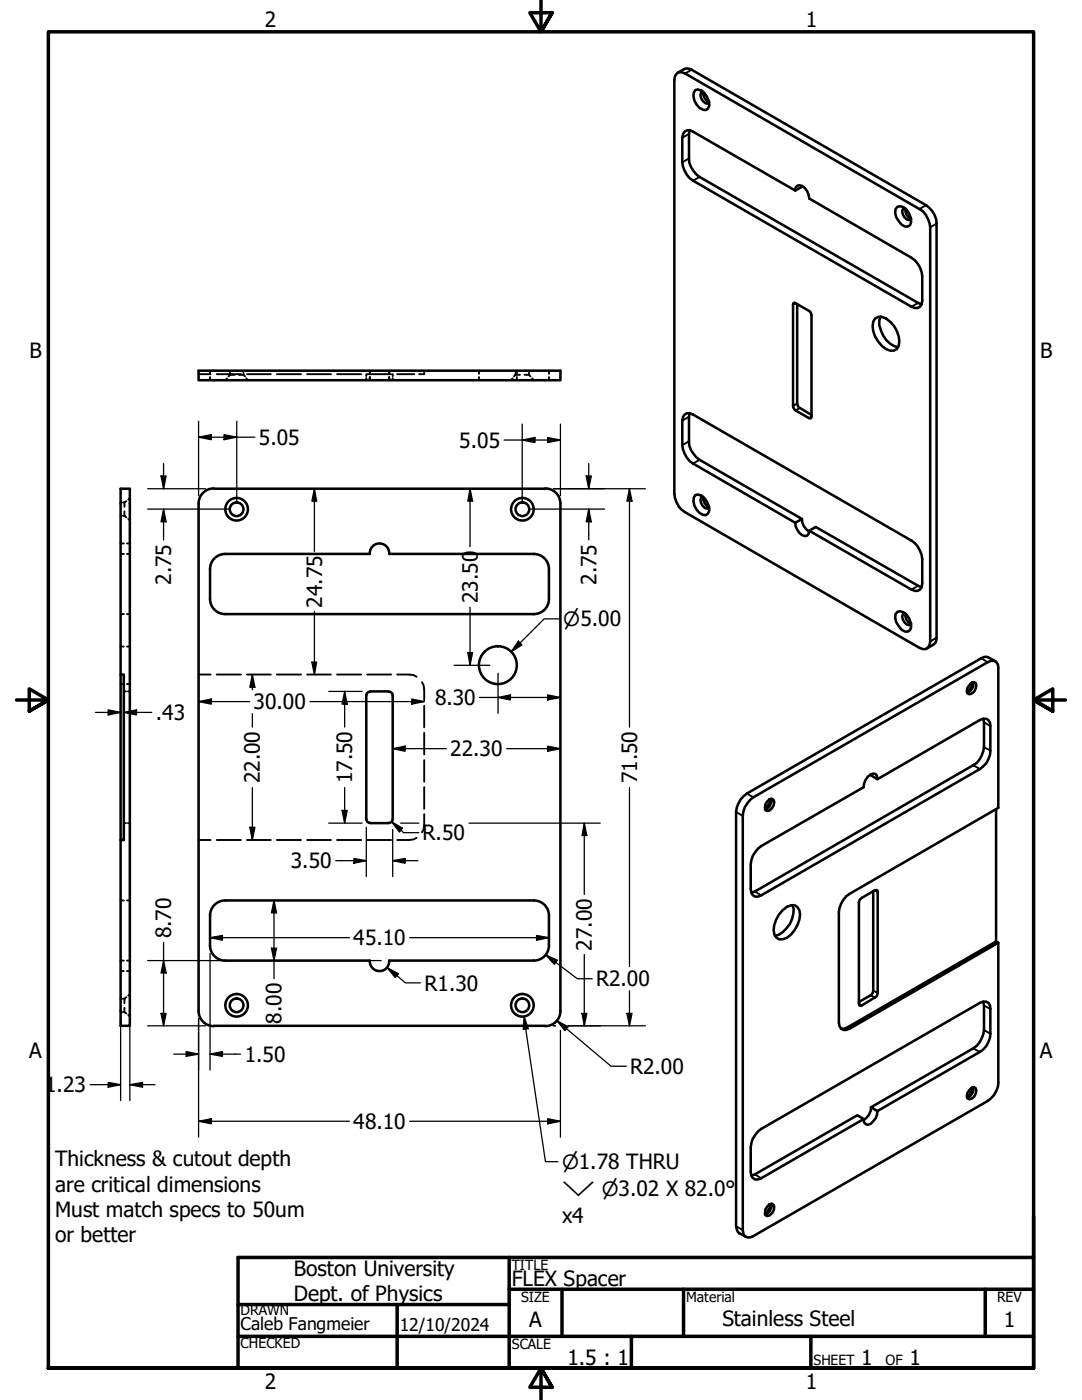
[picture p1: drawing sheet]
<svg xmlns="http://www.w3.org/2000/svg" width="216mm" height="279mm" viewBox="0 0 216 279" stroke-linecap="round" stroke-linejoin="round" font-family="sans-serif">
<!-- layer: Hidden (ANSI) -->
<g fill="none" stroke="#000" stroke-width=".38">
<path d="M39.6 74.7h2.4M41.9 74v.6M41.9 75.2v.7M43.2 74.7h4.9M45.3 75.5l-.3 .4M45.9 74.8h.9M45.9 74.8l-.3 .3M45.9 74v.3M45.9 74.5v.3M47.7 74.8h.9M48.6 74.8l.3 .3M48.6 74v.3"/>
<path d="M48.6 74.5v.3M49.1 75.5l.4 .4M49.3 74.7h4.7M55.2 74.7h4.9M61.3 74.7h4.7M67.2 74.7h4.9M73.1 74.7v.4M73.1 75.4v.5M73.3 74.7h4.7M73.8 74v.6M73.8 75.2v.7M77.7 74v.6"/>
<path d="M77.7 75.2v.7M78.4 74.7v.4M78.4 75.4v.5M79.2 74.7h3.5M84.6 74v.2M84.6 74.4v.3h-1M95.6 74v.6M95.6 75.2v.7M102.3 75.5l-.3 .4M102.9 74.8h.9M102.9 74.8l-.3 .3M102.9 74v.3"/>
<path d="M102.9 74.5v.3M103.1 74v.6M103.1 75.2v.7M104.6 74.8h.9M105.5 74.8l.4 .3M105.5 74v.3M105.5 74.5v.3M106.2 75.5l.3 .4M109.5 74v.6M109.5 75.2v.7M25.9 99.4l-.3 .3M24.1 110.6h.6"/>
<path d="M24.1 108.5h.6M24.1 100.3h.2M24.1 102.9h.2M24.6 100.3h.2M24.6 102.9h.2M24.8 100.3v.9M24.8 102v.9M24.8 102.9l.4 .4M25.2 100l-.4 .3M25.3 110.6h.6M25.3 108.5h.6M25.6 103.6l.3 .3"/>
<path d="M24.1 122.6h.6M24.1 136.5h.6M24.1 129h.6M24.7 138h.4M25.3 122.6h.6M25.3 136.5h.6M25.3 129h.6M25.5 138h.4M39.6 134.6h2.4M43.2 134.6h4.9M49.3 134.6h4.7M55.2 134.6h4.9"/>
<path d="M61.3 134.6h4.7M67.2 134.6h4.9M73.3 134.6h4.7M79.2 134.6h2.5l.8 .1 .6 .4M84.2 136.1l.3 .6 .1 .9v2.2M84.6 140.8v4.4M84.6 146.2v4.4M84.6 151.7v4.3M84.6 157.1v4.3M24.1 179.7h.6M24.7 164.3h.4M25.3 179.7h.6"/>
<path d="M25.5 164.3h.4M39.6 167.6h2.4M43.2 167.6h4.9M49.3 167.6h4.7M55.2 167.6h4.9M61.3 167.6h4.7M67.2 167.6h4.9M73.3 167.6h4.7M83.1 167.2l-.6 .3-.8 .1h-2.5M84.6 162.5v2.2l-.1 .8-.3 .6M24.1 191.7h.6M24.1 193.8h.6"/>
<path d="M24.1 199.3h.2M24.6 199.3h.2M24.8 199.3v.9M25.2 199l-.4 .3M25.3 191.7h.6M25.3 193.8h.6M25.9 198.4l-.3 .3M24.1 202h.2M24.6 202h.2M24.8 201.1v.9M24.8 202l.4 .2M25.6 202.6l.3 .3"/>
</g>
<!-- layer: Visible (ANSI) -->
<g fill="none" stroke="#000" stroke-width=".51">
<path d="M135 14.7l.4-.3h.6l.7 .3 46.8 27a4.4 4.4 0 0 1 2.1 3.6v82.7a1.35 1.35 0 0 1-.6 1.4 1.35 1.35 0 0 1-1.5-.1l-46.8-27.1a4.4 4.4 0 0 1-2.1-3.6v-82.7l.1-.7zM135.2 14.5l1.8-.8 1 .2 46.8 27.1a4.6 4.6 0 0 1 2.1 3.6v82.7l-.3 1-1.6 1.1M138.7 18a2.04 2.04 0 0 1 2.4 1.4l.4 .9v.7l-.2 .7-.5 .3a2.94 2.94 0 0 1-2.4-3.5zM140.2 18.3l-.3 .2a1.72 1.72 0 0 0 1.3 2.2l.3-.2M140.3 18.4a2.02 2.02 0 0 0 1.2 2M137.6 26l-.1 .7v4.9a4.6 4.6 0 0 0 2.1 3.7l44.3 25.5M160 37.1v.2l-1.3 .7-21.1-12a1.33 1.33 0 0 0-1.5 1.5v4.9a5 5 0 0 0 2.2 3.7l43.6 25.1 .7 .3a1.25 1.25 0 0 0 1.4-1.5v-4.9a4.8 4.8 0 0 0-2.1-3.7l-20.4-11.8a2.81 2.81 0 0 0-2-2.6l-.4 .1-.4 .4v.5M179.1 41.3a1.94 1.94 0 0 1 2.3 1.4l.3 .8 .1 .8-.2 .6-.4 .3h-.6a3.5 3.5 0 0 1-1.9-3.5zM180.5 41.5l-.4 .2a1.71 1.71 0 0 0 1.4 2.2l.3-.1M180.7 41.7a1.78 1.78 0 0 0 1.1 1.9M39.6 74h72.2v1.9h-72.2zM158.3 60.5l.2-.1 2.9 1.6 .3 .2 .2 .7v20.2v.3l-.2 .1-3-1.6-.4-.6-.1-.3z"/>
<path d="M159.1 60.7v19.8l.2 .7 2.6 1.6M174.6 63.6a2.22 2.22 0 0 1 3 .6 5.3 5.3 0 0 1 1.7 4.8 1.57 1.57 0 0 1-2.5 .7 5.4 5.4 0 0 1-2.6-5.5zM175.7 63.2a3.9 3.9 0 0 0 .5 3.7 4.3 4.3 0 0 0 3 2.4M42.6 97.5a3 3 0 0 0-3 3M42.7 97.5h66.1M108.8 97.5a3 3 0 0 1 3 3M137.6 82.4l-.1 .8v4.9a4.4 4.4 0 0 0 2.1 3.7l20.4 11.8M138.7 98.8a2.04 2.04 0 0 1 2.4 1.4l.4 .9v.8l-.2 .6-.5 .3a2.94 2.94 0 0 1-2.4-3.5zM140.2 99.1l-.3 .2a1.72 1.72 0 0 0 1.3 2.2l.3-.2M140.3 99.2a2.02 2.02 0 0 0 1.2 2M39.6 100.5v101.2M41.9 119.5a3 3 0 0 0 3 3.1"/>
<path d="M41.9 113.5v6.1M44.9 110.6l28.9-.1a1.94 1.94 0 0 1 1.9-2 1.94 1.94 0 0 1 2 2l28.9 .1M44.9 110.6a3 3 0 0 0-3 3M106.5 110.6a3 3 0 0 1 3 3M109.5 113.5v6.1M109.5 119.5a3 3 0 0 1-3 3.1M111.8 100.5v101.2M158.7 104.3a2.81 2.81 0 0 0 2 2.7l.4-.1 .4-1M160 103.6l-1.3 .7-20.4-11.8a4.7 4.7 0 0 1-2.2-3.7v-4.9a1.32 1.32 0 0 1 .7-1.3 1.32 1.32 0 0 1 1.5 .1l43.6 25.2a4.7 4.7 0 0 1 2.1 3.7v4.9a1.32 1.32 0 0 1-.6 1.3 1.32 1.32 0 0 1-1.5-.1l-20.4-11.8 1.3-.7 21.1 12M160 103.6a2.9 2.9 0 0 0 1.5 2.5M24.1 134.6h.6v33h-.6zM24.1 134.6v-37.1h1.8v107.2h-1.8v-37.1"/>
<path d="M44.9 122.6h61.7M73.1 138.7v24.8M73.8 138a.73 .73 0 0 0-.7 .8M73.9 138h3.7M77.6 138a.73 .73 0 0 1 .8 .8M78.4 138.7v24.8M179.1 122.1a1.97 1.97 0 0 1 2.3 1.3l.3 .9 .1 .9-.2 .5-.4 .3h-.6a3.5 3.5 0 0 1-1.9-3.4zM180.5 122.4l-.4 .2a1.71 1.71 0 0 0 1.4 2.2l.3-.2M180.7 122.4a1.81 1.81 0 0 0 1.1 2.1M193.9 136.3l.5-.2 .3 .2a1.72 1.72 0 0 1-1.3 2.3l-.4-.2a1.79 1.79 0 0 1 .9-2.1zM194.1 136.1l-.6 1.5-.5 .6M194.2 136.1a1.77 1.77 0 0 1-1.2 2.1"/>
<path d="M198.6 132l-1.8-.9-1 .3-46.8 27a4.7 4.7 0 0 0-2.1 3.7v82.6l.3 1.1 .3 .3 1.3 .7M153.5 159.5l.6-.1a1.2 1.2 0 0 1 0 1.9l-.6 .4-.4 .2-.4-.2a1.83 1.83 0 0 1 .8-2.2zM153.8 159.4l-.2 .7-.9 1.3M153.9 159.4a2.02 2.02 0 0 1-1.2 2.1M173.8 154.6v.1l1.3 .8 20.4-11.8a1.27 1.27 0 0 1 1.5-.2 1.27 1.27 0 0 1 .6 1.4v4.9a4.4 4.4 0 0 1-2.1 3.7l-43.6 25.2a1.29 1.29 0 0 1-1.5 .1 1.29 1.29 0 0 1-.6-1.4v-4.9a4.6 4.6 0 0 1 2.1-3.7l20.4-11.7a2.86 2.86 0 0 1 1.9-2.7l.6 .1 .2 .4 .1 .6M196.2 143.4l.1 .7v5a4.8 4.8 0 0 1-2.1 3.6l-43.6 25.2-.7 .3M44.9 179.7h61.7M44.9 179.7a3 3 0 0 0-3 3M73.1 163.5a.73 .73 0 0 0 .7 .7M73.9 164.3h3.7M78.4 163.5a.73 .73 0 0 1-.8 .7M106.5 179.7a3 3 0 0 1 3 3"/>
<path d="M171.6 179.5l3-1.8 .3-.1 .2 .1v20.5l-.2 .7-2.9 1.8h-.4l-.2-.4v-20.2zM174.2 177.9v19.8v.4l-.5 .5-2.3 1.4M198.8 161.5v26.4M41.9 182.7v6a3 3 0 0 0 3 3M44.9 191.7h28.9a1.94 1.94 0 0 0 1.9 2.1 1.94 1.94 0 0 0 2-2.1h28.9M109.5 182.7v6a3 3 0 0 1-3 3M156.2 181.6a2.05 2.05 0 0 1 2.9-.6 3.3 3.3 0 0 1 0 3.6 4.6 4.6 0 0 1-2.9 2.9 1.59 1.59 0 0 1-1.8-1.9 6 6 0 0 1 1.8-4zM158.1 180.7a4.6 4.6 0 0 1-1.2 4.6l-1.5 1.3-.8 .2M196.2 199.9l.1 .8v4.8a5 5 0 0 1-2.1 3.7l-20.4 11.8 1.3 .7M199.2 188.2v27.8a4.6 4.6 0 0 1-2.1 3.7l-46.8 27a1.28 1.28 0 0 1-1.5 .1 1.28 1.28 0 0 1-.6-1.3v-82.7a4.6 4.6 0 0 1 2.1-3.7l46.8-27a1.27 1.27 0 0 1 1.5-.1 1.27 1.27 0 0 1 .6 1.3v27.9l-29.7 17.2a4.7 4.7 0 0 0-2.1 3.7v22a1.32 1.32 0 0 0 .6 1.3 1.32 1.32 0 0 0 1.5-.1l29.7-17.1-.4-.3-29.7 17.1-.7 .3h-.6M39.6 201.8a3 3 0 0 0 3 3M42.7 204.7h66.1"/>
<path d="M111.8 201.8a3 3 0 0 1-3 3M193.9 217.1l.5-.1 .3 .2a1.72 1.72 0 0 1-1.3 2.2l-.4-.2a1.79 1.79 0 0 1 .9-2.1zM194.1 217l-.6 1.4-.5 .6M194.2 217a1.77 1.77 0 0 1-1.2 2.1M173.8 221a2.9 2.9 0 0 1-1.5 2.5M175.1 221.7l20.4-11.8a4.2 4.2 0 0 0 2.1-3.6v-4.9a1.27 1.27 0 0 0-.6-1.4 1.27 1.27 0 0 0-1.5 .2l-43.6 25.1a5 5 0 0 0-2.1 3.7v4.9a1.3 1.3 0 0 0 .6 1.3 1.3 1.3 0 0 0 1.5-.1l20.4-11.8-1.2-.7-20.5 11.8-.7 .2M175.1 221.7a2.76 2.76 0 0 1-1.9 2.8l-.5-.2-.3-.3-.1-.7M153.5 240.3l.6-.1a1.2 1.2 0 0 1 0 1.9l-.6 .5-.4 .1-.4-.2a1.83 1.83 0 0 1 .8-2.2zM153.8 240.3l-.2 .7-.9 1.3M153.9 240.3a2.02 2.02 0 0 1-1.2 2.1"/>
<circle cx="47.2" cy="101.6" r="1.37"/>
<circle cx="47.2" cy="101.6" r="2.25"/>
<circle cx="104.2" cy="101.6" r="1.37"/>
<circle cx="104.2" cy="101.6" r="2.25"/>
<circle cx="99.3" cy="132.7" r="3.8"/>
<circle cx="47.2" cy="200.6" r="1.37"/>
<circle cx="47.2" cy="200.6" r="2.25"/>
<circle cx="104.2" cy="200.6" r="1.37"/>
<circle cx="104.2" cy="200.6" r="2.25"/>
</g>
<!-- layer: Visible Narrow (ANSI) -->
<g fill="none" stroke="#000" stroke-width=".38">
<path d="M138 13.9l-1.3 .8M137.5 26.7l-1.4 .8M137.5 31.6l-1.4 .8M139.6 35.3l-1.3 .8M184.8 41l-1.3 .7M186.9 44.6l-1.3 .7M158.7 60.5l-.5 .3M183.2 60.5l-1.3 .7M137.5 83.2l-1.4 .7M137.5 88.1l-1.4 .7M139.6 91.8l-1.3 .7M159.1 80.5l-.9 .5"/>
<path d="M159.6 81.4l-.9 .5M161.9 83.1l-.5 .3M183.2 116.9l-1.3 .8M186.9 127.3l-1.3 .7M195.8 131.4l1.3 .7M149 158.4l1.3 .7M194.2 152.7l1.3 .8M196.3 144.1l1.3 .8M196.3 149.1l1.3 .7M146.9 162.1l1.3 .7M150.6 177.9l1.3 .8M174.6 177.7l.5 .3"/>
<path d="M173.7 198.6l.9 .5M174.2 197.7l.9 .5M169.1 205l.4 .3M171.4 200.3l.6 .4M194.2 209.2l1.3 .7M196.3 200.7l1.3 .7M196.3 205.5l1.3 .8M150.6 234.4l1.3 .7M146.9 244.7l1.3 .8"/>
</g>
<!-- layer: Border (ANSI) -->
<g fill="none" stroke="#000" stroke-width=".7">
<path d="M107.9 0v6.4l-2.2-3.9h4.5l-2.3 3.9 2.3-3.9M3.3 139.7h6.4l-3.9-2.2v4.4l3.9-2.2-3.9 2.2M212.6 139.7h-6.4l3.9-2.2v4.4l-3.9-2.2 3.9 2.2M101.6 257.3h104.6M101.6 251v22M112.1 257.3v9.4M136.4 257.3v9.4M196.6 257.3v9.4M206.2 242.8v30.2h-158.7v-22h158.7M9.7 273v-266.6h196.5v266.6h-196.5h196.5M47.5 260.3h54.1M47.5 266.7h158.7"/>
<path d="M79.2 260.3v12.7M110.2 276.9l-2.3-3.9 2.3 3.9h-4.5l2.2-3.9v6.4M126 266.7v6.3M161.8 266.7v6.3"/>
</g>
<!-- layer: Dimension (ANSI) -->
<g fill="none" stroke="#000" stroke-width=".25">
<path d="M29.5 97.5h11.5M32.1 95h1l-.5 2.5zM32.6 92.5v5M39.6 87.2l2.6-.5v1.1zM39.6 84.1v14.8M39.6 87.2h11.3M44.7 86.7l2.5 .5-2.5 .6zM47.2 84.1v15.9M62.7 97.5l.5 2.5h-1zM62.7 97.5v12.5M93.8 97.5l.5 2.5h-1zM93.8 97.5v11.6"/>
<path d="M100.6 87.8h11.2M104.2 87.8l2.5-.5v1zM104.2 84.6v15.4M109.3 87.3l2.5 .5-2.5 .5zM110.4 97.5h18.4M111.8 84.6v14.3M117 95h1l-.5 2.5zM117.5 92.5v5M125.6 97.5l.5 2.5h-1zM125.6 97.5v47.6M29.5 101.6h16.1M32.6 101.6l.5 2.5h-1z"/>
<path d="M32.6 101.6v6.2M105.9 101.6h14.7M117.5 101.6l.5 2.5h-1zM117.5 101.6v6.2M50.4 134.6l.5 2.6h-1.1zM50.4 134.6v3.1M62.2 132.1h1l-.5 2.5zM62.7 122v12.6M65.6 138h6.7M68.8 138l.5 2.5h-1zM68.8 138v7.1M82.2 139.5l2.4 .5-2.4 .5z"/>
<path d="M90.6 132.8h7.1M93.3 130.2h1l-.5 2.6zM93.8 121.2v11.6M95.7 139.2h16.1M99.4 139.2l2.5-.5v1zM99.4 134.4v8M103.4 128l.7 .7-2.1 1.4zM109.3 138.7l2.5 .5-2.5 .5zM111.6 123.5h-3l-6.6 6.6M19 142.2h5.1M21.6 141.7l2.5 .5-2.5 .5zM24.7 142.2l2.5-.5v1z"/>
<path d="M24.7 142.2h5.6M39.6 140l2.6-.5v1zM39.6 140h10.2M50.4 142.4v2.7M50.4 157.2v10.4M61.8 140h22.8M68.8 157.2v7.1M78.4 149.4l2.4-.5v1zM78.4 149.4h10.7M101.1 149.4h10.7M109.3 148.9l2.5 .5-2.5 .5zM125.6 157.2v35.7"/>
<path d="M49.8 165.1h1.1l-.5 2.5zM54.7 179.7l.5 2.5h-1zM54.7 179.7v15.6M65.6 164.3h6.7M67 171.8h6.1M68.3 161.7h1l-.5 2.6zM70.6 171.3l2.5 .5-2.5 .5zM73.1 165.1v9.8M78.2 164l2.1 1.3-.6 .8zM78.2 164l2.3 2.2h3.1M78.4 171.8l2.4-.5v1zM78.4 171.8h5"/>
<path d="M78.4 165.5v9.4M79.9 164.3h3.7M93.6 164.3h26.2M116.6 164.3l.5 2.5h-1zM116.6 164.3v14.2M29.5 191.7h46.6M32.6 191.7l.5 2.5h-1zM32.6 188.1v16.6M41.9 187.1l2.5-.4v.9zM41.9 187.1h27.8M41.9 190.3v23.3M54.2 189.2h1l-.5 2.5z"/>
<path d="M77.2 193.1l2.3 1.2-.6 .8zM77.2 193.1l3.7 3.1h3M81.7 187.1h27.8M107.1 186.7l2.4 .4-2.4 .5zM108.9 190.6l2.3 1-.6 .9zM108.9 190.6l6.3 4.7h3M116.6 190.5v14.2M125.6 197.7v7M18 216.5h6.1M21.6 216l2.5 .5-2.5 .5zM24.1 203.3v16.3M25.9 216.5l2.5-.5v1z"/>
<path d="M25.9 216.5h5M25.9 203.3v16.3M29.5 204.7h11.5M32.1 202.2h1l-.5 2.5zM34.7 210.4h4.9M37.1 209.9l2.5 .5-2.5 .4zM39.6 203.3v23.6M41.9 210.4l2.5-.5v.9zM41.9 210.4h6.1M110.4 204.7h.4M111.1 203.7l2.2 1.2-.6 .8zM111.1 203.7l10.8 9.1h3.1"/>
<path d="M111.8 205.6v21.3M113.3 204.7h15.5M116.1 202.2h1l-.5 2.5zM125.1 202.2h1l-.5 2.5zM39.6 223.8l2.6-.5v1zM39.6 223.8h30.1M81.7 223.8h30.1M109.3 223.3l2.5 .5-2.5 .5z"/>
</g>
<g fill="#000">
<path d="M32.1 95h1l-.5 2.5zM39.6 87.2l2.6-.5v1.1zM44.7 86.7l2.5 .5-2.5 .6zM104.2 87.8l2.5-.5v1zM109.3 87.3l2.5 .5-2.5 .5zM117 95h1l-.5 2.5zM32.6 101.6l.5 2.5h-1zM62.7 97.5l.5 2.5h-1zM93.8 97.5l.5 2.5h-1zM117.5 101.6l.5 2.5h-1zM125.6 97.5l.5 2.5h-1zM39.6 140l2.6-.5v1z"/>
<path d="M50.4 134.6l.5 2.6h-1.1zM62.2 132.1h1l-.5 2.5zM93.3 130.2h1l-.5 2.6zM99.4 139.2l2.5-.5v1zM103.4 128l.7 .7-2.1 1.4zM109.3 138.7l2.5 .5-2.5 .5zM21.6 141.7l2.5 .5-2.5 .5zM24.7 142.2l2.5-.5v1zM68.8 138l.5 2.5h-1zM78.4 149.4l2.4-.5v1zM82.2 139.5l2.4 .5-2.4 .5zM109.3 148.9l2.5 .5-2.5 .5z"/>
<path d="M49.8 165.1h1.1l-.5 2.5zM68.3 161.7h1l-.5 2.6zM70.6 171.3l2.5 .5-2.5 .5zM78.2 164l2.1 1.3-.6 .8zM78.4 171.8l2.4-.5v1zM116.6 164.3l.5 2.5h-1zM32.6 191.7l.5 2.5h-1zM41.9 187.1l2.5-.4v.9zM54.2 189.2h1l-.5 2.5zM54.7 179.7l.5 2.5h-1zM77.2 193.1l2.3 1.2-.6 .8zM107.1 186.7l2.4 .4-2.4 .5z"/>
<path d="M108.9 190.6l2.3 1-.6 .9zM21.6 216l2.5 .5-2.5 .5zM25.9 216.5l2.5-.5v1zM32.1 202.2h1l-.5 2.5zM37.1 209.9l2.5 .5-2.5 .4zM41.9 210.4l2.5-.5v.9zM111.1 203.7l2.2 1.2-.6 .8zM116.1 202.2h1l-.5 2.5zM125.1 202.2h1l-.5 2.5zM39.6 223.8l2.6-.5v1zM109.3 223.3l2.5 .5-2.5 .5z"/>
</g>
<!-- layer: Symbol (ANSI) -->
<path d="M104.6 202.9l.8 2.4-1 .1zM104.6 202.9l4.2 28.9h2.5" fill="none" stroke="#000" stroke-width=".25"/>
<path d="M104.6 202.9l.8 2.4-1 .1z" fill="#000"/>
<g font-size="4.2">
<text x="52.8" y="5.3">2</text>
<text x="160.8" y="5.3">1</text>
<text x="5.9" y="71.4">B</text>
<text x="207.6" y="71.4">B</text>
<text x="51.6" y="88.8">5.05</text>
<text x="91.6" y="89.3">5.05</text>
<text x="34.2" y="116.7" transform="rotate(-90 34.2 116.7)">2.75</text>
<text x="119" y="116.7" transform="rotate(-90 119 116.7)">2.75</text>
<text x="64.3" y="121.3" transform="rotate(-90 64.3 121.3)">24.75</text>
<text x="95.3" y="120.3" transform="rotate(-90 95.3 120.3)">23.50</text>
<text x="31.1" y="143.7">.43</text>
<text x="50.6" y="141.5">30.00</text>
<text x="86.8" y="140.7">8.30</text>
<text x="89.9" y="150.9">22.30</text>
<text x="51.9" y="156.3" transform="rotate(-90 51.9 156.3)">22.00</text>
<text x="70.3" y="156.3" transform="rotate(-90 70.3 156.3)">17.50</text>
<text x="127.1" y="156.3" transform="rotate(-90 127.1 156.3)">71.50</text>
<text x="84.3" y="167.7">R.50</text>
<text x="58" y="173.3">3.50</text>
<text x="34.2" y="187.3" transform="rotate(-90 34.2 187.3)">8.70</text>
<text x="70.5" y="188.7">45.10</text>
<text x="118.1" y="189.7" transform="rotate(-90 118.1 189.7)">27.00</text>
<text x="84.7" y="197.7">R1.30</text>
<text x="118.9" y="196.8">R2.00</text>
<text x="56.2" y="204.3" transform="rotate(-90 56.2 204.3)">8.00</text>
<text x="5.8" y="211.1">A</text>
<text x="48.8" y="211.9">1.50</text>
<text x="125.7" y="214.3">R2.00</text>
<text x="207.5" y="211.1">A</text>
<text x="9" y="218">1.23</text>
<text x="70.5" y="225.3">48.10</text>
<text x="11" y="232.8">Thickness &amp; cutout depth</text>
<text x="11" y="237.8">are critical dimensions</text>
<text x="11" y="242.8">Must match specs to 50um</text>
<text x="112.1" y="244">x4</text>
<text x="11" y="247.8">or better</text>
<text x="58.6" y="254.6">Boston University</text>
<text x="102.1" y="256.7">FLEX Spacer</text>
<text x="58.6" y="259.6">Dept. of Physics</text>
<text x="105.6" y="264.8">A</text>
<text x="144.1" y="264.5">Stainless Steel</text>
<text x="200.3" y="264.8">1</text>
<text x="113.2" y="272.5">1.5 : 1</text>
<text x="171.8" y="272.5">1</text>
<text x="181.5" y="272.5">1</text>
<text x="52.8" y="277.1">2</text>
<text x="160.8" y="277.1">1</text>
</g>
<g font-size="3.9">
<text x="112.4" y="125">⌀5.00</text>
<text x="112.1" y="233.4">⌀1.78 THRU</text>
<text x="112.1" y="238.7">⌵ ⌀3.02 X 82.0°</text>
</g>
<g font-size="3.5">
<text x="48" y="265.4">Caleb Fangmeier</text>
<text x="79.8" y="265.6">12/10/2024</text>
</g>
<g font-size="2.8">
<text x="102.1" y="253.4">TITLE</text>
<text x="48" y="262.4">DRAWN</text>
<text x="104" y="259.9">SIZE</text>
<text x="136.9" y="259.9">Material</text>
<text x="198.9" y="259.8">REV</text>
<text x="48" y="269">CHECKED</text>
<text x="102.1" y="269.3">SCALE</text>
<text x="162.3" y="272.5">SHEET</text>
<text x="176.7" y="272.5">OF</text>
</g>
</svg>
